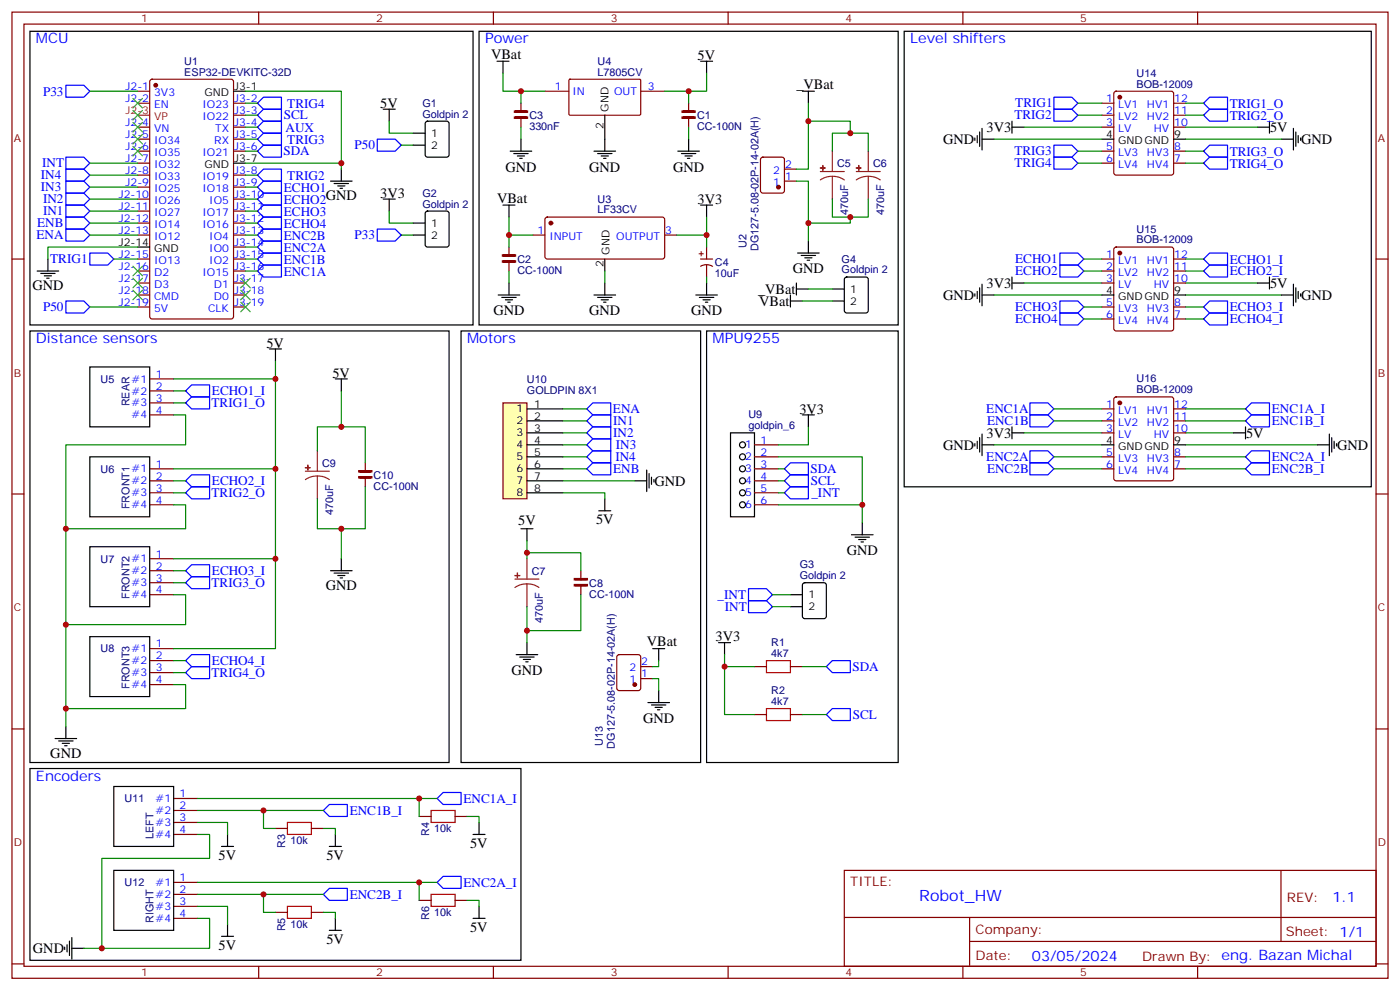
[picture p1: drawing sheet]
<svg xmlns="http://www.w3.org/2000/svg" width="412mm" height="292mm" viewBox="0 0 412 292" stroke-linecap="round" stroke-linejoin="round" font-family="sans-serif">
<g fill="none" stroke="#870000" stroke-width=".35">
<path d="M3.5 3.6h405.4v284.3h-405.4zM7.1 7.1h398.2v277.3h-398.2zM76.2 3.6v3.5M145.3 3.6v3.5M214.5 3.6v3.5M283.6 3.6v3.5M352.8 3.6v3.5M40.6 26.8h3.5M40.6 30.4h3.5M40.6 37.4h3.5M44.3 23.5l.5-.2h23.3l.6 .4 .1 69.5-.5 .6-23.5 .1-.6-.5-.1-69.4zM68.8 30.4h3.5"/>
<path d="M68.8 37.4h3.5M68.8 33.9h3.5M160.5 26.8h7.1M167.6 23.5l.3-.2 20.7 .1 .1 .3v10l-.3 .2-20.7-.1-.1-.3zM188.7 26.8h7.1M40.6 41h3.5M40.6 44.5h3.5M40.6 48h3.5M40.6 51.5h3.5M40.6 55.1h3.5M40.6 58.6h3.5M68.8 41h3.5"/>
<path d="M68.8 44.5h3.5M68.8 51.5h3.5M68.8 55.1h3.5M68.8 58.6h3.5M224.2 46.5l.5-.3h5.7l.6 .5 .1 9.4-.5 .7h-5.9l-.6-.4-.1-9.4zM231.1 53.3h3.5M231.1 49.8h3.5M3.5 76.2h3.6M40.6 76.2h3.5M40.6 62.1h3.5M40.6 65.7h3.5M40.6 69.2h3.5"/>
<path d="M40.6 79.8h3.5M68.8 76.2h3.5M68.8 62.1h3.5M68.8 65.7h3.5M68.8 69.2h3.5M68.8 79.8h3.5M68.8 72.7h3.5M157 69.2h3.5M160.7 64.1l.5-.2h34.2l.4 .7-.1 11.2-.6 .4h-34.2l-.4-.7v-10.9zM195.8 69.2h3.5M206.4 78.4l1.7-.5 1.8 .5M206.4 76.2h3.5"/>
<path d="M208.1 72.7v3.5M208.1 78v3.5M405.3 76.2h3.6M40.6 83.3h3.5M40.6 86.8h3.5M40.6 90.3h3.5M68.8 83.3h3.5M68.8 86.8h3.5M68.8 90.3h3.5M44.1 111.5h7.1M44.1 115h7.1M44.1 118.6h7.1"/>
<path d="M44.1 122.1h7.1M44.1 138h7.1M3.5 145.4h3.6M44.1 141.5h7.1M44.1 145h7.1M44.1 148.6h7.1M405.3 145.4h3.6M44.1 164.4h7.1M44.1 168h7.1M44.1 171.5h7.1M44.1 175h7.1M44.1 190.9h7.1"/>
<path d="M44.1 194.4h7.1M44.1 197.9h7.1M3.5 214.5h3.6M44.1 201.5h7.1M405.3 214.5h3.6M248.7 256.2h156.6v28.2h-156.6zM377.3 256.2v20.9M248.7 270h156.5M285.6 277.1h119.6M285.6 270v14.1M3.5 283.7h3.6M76.2 284.4v3.5"/>
<path d="M145.3 284.4v3.5M214.5 284.4v3.5M283.6 284.4v3.5M352.8 284.4v3.5M405.3 283.7h3.6"/>
</g>
<g fill="#870000" stroke="#870000" stroke-width=".35">
<circle cx="45.9" cy="25.1" r=".53"/>
<circle cx="229.3" cy="55.1" r=".53"/>
<circle cx="162.3" cy="65.7" r=".53"/>
</g>
<path d="M40.6 33.9h3.5" fill="none" stroke="#f00" stroke-width=".35"/>
<g fill="none" stroke="#000" stroke-width=".35">
<path d="M8.8 9.2h130.5v86.4h-130.5zM141.1 9.2h123.5v86.4h-123.5zM146.4 18h3.5M148.2 18v3.6M206.4 18h3.5M208.1 18v3.6M68.8 26.8h3.5M112.9 32.1h3.5M114.7 32.1v3.6M121.7 39.2h3.5M125.5 35.9l.4-.2h5.7l.6 .4 .1 9.4-.5 .7h-5.9l-.6-.4-.1-9.4zM178.2 33.9v10.6"/>
<path d="M236.4 26.8h3.5M238.1 26.8v3.6M68.8 48h3.5M97.4 53.3h6.3M98.4 54h4.3M99.5 54.7h2.1M100.2 55.4h.7M100.5 49.8v3.5M112.9 58.6h3.5M114.7 58.6v3.5M121.7 42.7h3.5M150.3 44.5h6.3"/>
<path d="M151.3 45.2h4.3M152.4 45.9h2.1M153.1 46.6h.7M153.5 41v3.5M175 44.5h6.3M176 45.2h4.3M177.1 45.9h2.1M177.8 46.6h.7M199.7 44.5h6.3M200.7 45.2h4.3M201.8 45.9h2.1M202.5 46.6h.7"/>
<path d="M202.8 41v3.5M10.9 79.8h6.4M14.1 76.2v3.6M40.6 72.7h3.5M121.7 65.7h3.5M121.7 69.2h3.5M125.5 62.3l.4-.2h5.7l.6 .5 .1 9.4-.5 .7h-5.9l-.6-.5-.1-9.4zM148.2 60.4h3.5M149.9 60.4v3.5M178.2 76.2v3.6M206.4 60.4h3.5M208.1 60.4v3.5"/>
<path d="M234.9 74.5h6.4M236 75.2h4.2M237.1 75.9h2.1M237.8 76.6h.7M238.1 70.9v3.6M8.8 97.4h123.5v127h-123.5zM12 80.5h4.2M13.1 81.2h2.1M13.8 81.9h.7M146.8 86.8h6.3M147.8 87.5h4.2M148.9 88.2h2.1"/>
<path d="M149.6 88.9h.7M149.9 83.3v3.5M175 86.8h6.3M176 87.5h4.3M177.1 88.2h2.1M177.8 88.9h.7M178.2 83.3v3.5M205 86.8h6.3M206 87.5h4.3M207.1 88.2h2.1M207.8 88.9h.7M208.1 83.3v3.5"/>
<path d="M26.5 108h17.6v17.6h-17.6zM79.4 102.7h3.5M81.1 102.7v3.5M26.5 134.4h17.6v17.7h-17.6zM26.5 160.9h17.6v17.6h-17.6zM26.5 187.4h17.6v17.6h-17.6zM16.2 217.3h6.4M17.3 218.1h4.2M18.3 218.8h2.2M19 219.5h.8M19.4 213.8v3.5"/>
</g>
<g fill="none" stroke="#008700" stroke-width=".35">
<path d="M26.5 26.8h14.1M72.3 26.8h28.2v21.2M72.3 33.9h3.5M72.3 30.4h3.5M72.3 37.4h3.5M114.7 35.7v3.5h7M148.2 21.6v5.2h12.3M153.5 26.8v3.6M153.5 37.4v3.6M202.8 26.8v3.6M202.8 37.4v3.6M208.1 21.6v5.2h-12.3"/>
<path d="M238.1 30.4v19.4h-3.5M238.1 35.7h12.4v3.5M26.5 58.6h14.1M26.5 55.1h14.1M26.5 51.5h14.1M72.3 48h28.2v1.8M72.3 44.5h3.5M72.3 58.6h3.5M72.3 55.1h3.5M72.3 51.5h3.5M72.3 41h3.5M118.2 42.7h3.5"/>
<path d="M234.6 53.3h3.5v17.6M245.2 58.6v5.3h10.6v-5.3M245.2 44.5v-5.3h10.6v5.3M26.5 69.2h14.1M26.5 65.7h14.1M26.5 62.1h14.1M33.5 76.2h7.1M40.6 72.7h-26.5v3.5M72.3 69.2h3.5M72.3 65.7h3.5M72.3 62.1h3.5M72.3 72.7h3.5"/>
<path d="M72.3 76.2h3.5M72.3 79.8h3.5M114.7 62.1v3.6h7M118.2 69.2h3.5M149.9 63.9v5.3h7.1M149.9 69.2v3.5M149.9 79.8v3.5M178.2 79.8v3.5M208.1 63.9v5.3h-8.8M208.1 69.2v3.5M250.5 63.9v1.8h-12.4M26.5 90.3h14.1"/>
<path d="M208.1 81.5v1.8M51.2 118.6h3.5M81.1 106.2v5.3h-29.9M81.1 111.5v26.5h-29.9M51.2 122.1h3.5v8.8h-35.3v77.6M81.1 138v26.4h-29.9M51.2 148.6h3.5v7h-35.3M51.2 145h3.5M51.2 175h3.5v8.8h-35.3M51.2 171.5h3.5M81.1 164.4v26.5h-29.9M51.2 197.9h3.5"/>
<path d="M51.2 201.5h3.5v7h-35.3v5.3"/>
</g>
<g fill="none" stroke="#00f" stroke-width=".35">
<path d="M19.4 25.1h5.3l1.8 1.7-1.8 1.8h-5.3zM75.8 37.4l1.8-1.7h5.3v3.5h-5.3zM77.6 32.1h5.3v3.6h-5.3l-1.8-1.8zM77.6 28.6h5.3v3.5h-5.3l-1.8-1.7zM19.4 56.8h5.3l1.8 1.8-1.8 1.8h-5.3zM19.4 53.3h5.3l1.8 1.8-1.8 1.7h-5.3zM19.4 49.8h5.3l1.8 1.7-1.8 1.8h-5.3zM75.8 44.5l1.8-1.8h5.3v3.5h-5.3zM75.8 58.6l1.8-1.8h5.3v3.6h-5.3zM75.8 55.1l1.8-1.8h5.3v3.5h-5.3zM75.8 41l1.8-1.8h5.3v3.5h-5.3zM77.6 49.8h5.3v3.5h-5.3l-1.8-1.8z"/>
<path d="M111.1 41h5.3l1.8 1.7-1.8 1.8h-5.3zM19.4 67.4h5.3l1.8 1.8-1.8 1.7h-5.3zM19.4 63.9h5.3l1.8 1.8-1.8 1.7h-5.3zM19.4 60.4h5.3l1.8 1.7-1.8 1.8h-5.3zM26.5 74.5h5.2l1.8 1.7-1.8 1.8h-5.2zM75.8 79.8l1.8-1.8h5.3v3.5h-5.3zM75.8 76.2l1.8-1.7h5.3v3.5h-5.3zM75.8 72.7l1.8-1.8h5.3v3.6h-5.3zM75.8 65.7l1.8-1.8h5.3v3.5h-5.3zM75.8 62.1l1.8-1.7h5.3v3.5h-5.3zM77.6 67.4h5.3v3.5h-5.3l-1.8-1.7zM111.1 67.4h5.3l1.8 1.8-1.8 1.7h-5.3z"/>
<path d="M19.4 88.6h5.3l1.8 1.7-1.8 1.8h-5.3zM54.7 118.6l1.7-1.8h5.3v3.5h-5.3zM172.9 120.3l1.7-1.7h5.3v3.5h-5.3zM172.9 138l1.7-1.8h5.3v3.5h-5.3zM172.9 123.9l1.7-1.8h5.3v3.5h-5.3zM172.9 127.4l1.7-1.8h5.3v3.6h-5.3zM172.9 130.9l1.7-1.7h5.3v3.5h-5.3zM172.9 134.4l1.7-1.7h5.3v3.5h-5.3zM56.4 143.3h5.3v3.5h-5.3l-1.7-1.8zM54.7 171.5l1.7-1.8h5.3v3.5h-5.3zM54.7 197.9l1.7-1.7h5.3v3.5h-5.3z"/>
</g>
<g fill="none" stroke="#3c3" stroke-width=".35">
<path d="M39.2 29l2.8 2.8M39.2 32.5l2.8 2.8M39.2 36l2.8 2.8M39.2 39.5l2.8 2.9M42 29l-2.8 2.8M42 32.5l-2.8 2.8M42 36l-2.8 2.8M42 39.5l-2.8 2.9M39.2 43.1l2.8 2.8M42 43.1l-2.8 2.8M39.2 78.4l2.8 2.8M42 78.4l-2.8 2.8"/>
<path d="M39.2 81.9l2.8 2.8M39.2 85.4l2.8 2.8M42 81.9l-2.8 2.8M42 85.4l-2.8 2.8M70.9 81.9l2.8 2.8M70.9 85.4l2.8 2.8M70.9 88.9l2.8 2.9M73.7 81.9l-2.8 2.8M73.7 85.4l-2.8 2.8M73.7 88.9l-2.8 2.9"/>
</g>
<path d="M153.5 30.4v2.6M153.5 34.8v2.6M202.8 30.4v2.6M202.8 34.8v2.6M149.9 72.7v2.7M149.9 77.1v2.7" fill="none" stroke="#850000" stroke-width=".35"/>
<path d="M151.7 34.6h3.5zM151.7 32.8l3.5 .1zM201.1 34.6h3.5zM201.1 32.8l3.5 .1zM148.2 76.9l3.5 .1zM148.2 75.2h3.5z" fill="none" stroke="#850000" stroke-width=".71"/>
<path d="M241.7 50.5h7M245.2 51.9l1.8 .2 1.7 .9M245.2 51.9l-1.9 .2-1.6 .9M245.2 44.5v6M245.2 51.9v6.7M252.2 50.5h7.1M255.8 51.9l1.8 .2 1.7 .9M255.8 51.9l-1.9 .2-1.7 .9M255.8 44.5v6M255.8 51.9v6.7" fill="none" stroke="#8c2424" stroke-width=".35"/>
<g fill="#8c2424" stroke="#8c2424" stroke-width=".35">
<path d="M241.7 49.4l1.4 .1z"/>
<path d="M242.4 48.7v1.4z"/>
<path d="M252.2 49.4l1.4 .1z"/>
<path d="M252.9 48.7l.1 1.4z"/>
</g>
<path d="M148.2 118.6h7v28.2h-7z" fill="#ffffb0" stroke="#800000" stroke-width=".35"/>
<g fill="none" stroke="#000" stroke-width=".35">
<path d="M266.3 9.2h137.6v134.1h-137.6zM287.9 39.9v2.1M288.6 38.8v4.3M289.3 37.8v6.3M298.1 37.4h3.5M298.1 35.7v3.5M370.4 37.4h3.5M373.9 35.7v3.5M381 37.8v6.3M381.7 38.8v4.3M382.4 39.9v2.1M287.2 40.6v.7"/>
<path d="M289.3 41h3.5M324.6 41h3.5M345.7 41h3.5M377.5 41h3.5M383.1 40.6v.7M135.8 97.4h70.6v127h-70.6zM208.1 97.4h56.5v127h-56.5zM232.8 88.6h3.6M232.8 86.8v3.5M234.6 85.1h3.5M234.6 83.3v3.5M245.2 85.1h3.5"/>
<path d="M245.2 88.6h3.5M248.9 81.7l.5-.2h5.7l.6 .5 .1 9.4-.5 .7h-5.9l-.6-.5-.1-9.4zM287.2 86.5v.7M287.9 85.8v2.1M288.6 84.7v4.2M289.3 83.6v6.4M289.3 86.8h3.5M298.1 81.5v3.6M298.1 83.3h3.5M324.6 86.8h3.5M345.7 86.8h3.5M370.4 83.3h3.5"/>
<path d="M373.9 81.5v3.6M377.5 86.8h3.5M381 83.6v6.4M381.7 84.7v4.2M382.4 85.8v2.1M383.1 86.5v.7M98.8 111.5h3.5M100.5 111.5v3.5M155.2 120.3h10.6M155.2 123.9h10.6M155.2 127.4h10.6M155.2 130.9h10.6"/>
<path d="M155.2 134.4h10.6M155.2 138h10.6M190.5 138.3v6.4M191.2 139.4v4.2M215.2 127.4h7v24.7h-7zM236.4 122.1h3.5M238.1 122.1v3.5M287.2 130.6v.7M287.9 129.9v2.1M288.6 128.8v4.2M289.3 130.9h3.5M289.3 127.7v6.4"/>
<path d="M298.1 127.4h3.5M298.1 125.6v3.6M324.6 130.9h3.5M345.7 130.9h3.5M363.4 127.4h3.5M366.9 125.6v3.6M388.1 130.9h3.5M391.6 127.7v6.4M392.3 128.8v4.2M393 129.9v2.1M393.7 130.6v.7M153.5 155.6h3.5"/>
<path d="M155.2 141.5h10.6M155.2 145h10.6M155.2 155.6v3.5M176.4 150.3h3.5M178.2 146.8v3.5M187 141.5h3.5M191.9 140.4v2.2M192.6 141.1v.8M250.8 157.4h6.4M251.9 158.1h4.2M252.9 158.8h2.2M253.6 159.5h.8"/>
<path d="M254 153.8v3.6M97.4 168h6.3M98.4 168.7h4.3M99.5 169.4h2.1M100.2 170.1h.7M100.5 164.4v3.6M232.8 175h3.6M232.8 178.5h3.6M236.6 171.7l.5-.2h5.6l.7 .4v9.5l-.4 .6-5.9 .1-.7-.5v-9.4zM152 192.7h6.4M153.1 193.4h4.2M154.2 194.1h2.1"/>
<path d="M154.9 194.8h.7M155.2 189.1v3.6M192.3 190.9h3.5M194 190.9v3.5M211.7 189.1h3.5M213.4 189.1v3.6M190.9 206.8h6.3M191.9 207.5h4.2M193 208.2h2.1M193.7 208.9h.7M194 203.2v3.6M8.8 226.2h144.7v56.4h-144.7z"/>
<path d="M33.5 231.5h17.7v17.6h-17.7zM33.5 256.2h17.7v17.6h-17.7zM65.3 249.1h3.5M67 245.6v3.5M97 249.1h3.5M98.8 245.6v3.5M139.3 245.6h3.6M141.1 242v3.6M19 278.7v.7M19.8 278v2.1M20.5 277v4.2M21.2 279.1h3.5"/>
<path d="M21.2 275.9v6.4M65.3 275.6h3.5M67 272v3.6M97 273.8h3.5M98.8 270.3v3.5M139.3 270.3h3.6M141.1 266.7v3.6"/>
<circle cx="218.7" cy="134.4" r=".88"/>
<circle cx="218.7" cy="130.9" r=".88"/>
<circle cx="218.7" cy="138" r=".88"/>
<circle cx="218.7" cy="145" r=".88"/>
<circle cx="218.7" cy="141.5" r=".88"/>
<circle cx="218.7" cy="148.6" r=".88"/>
</g>
<g fill="none" stroke="#008700" stroke-width=".35">
<path d="M301.6 37.4h23M317.5 30.4h7.1M317.5 33.9h7.1M349.2 37.4h21.2M349.2 30.4h5.3M349.2 33.9h5.3M26.5 48h14.1M292.8 41h31.8M317.5 48h7.1M317.5 44.5h7.1M349.2 48h5.3M349.2 41h28.3"/>
<path d="M349.2 44.5h5.3M319.3 76.2h5.3M319.3 79.8h5.3M349.2 76.2h5.3M349.2 79.8h5.3M236.4 88.6h8.8M238.1 85.1h7.1M292.8 86.8h31.8M301.6 83.3h23M319.3 90.3h5.3M319.3 93.9h5.3M349.2 86.8h28.3"/>
<path d="M349.2 83.3h21.2M349.2 90.3h5.3M349.2 93.9h5.3M51.2 115h3.5M100.5 115v10.6M93.5 132.7v-7.1h14.1v10.6M165.8 134.4h7.1M165.8 130.9h7.1M165.8 127.4h7.1M165.8 123.9h7.1M165.8 138h7.1M165.8 120.3h7.1"/>
<path d="M229.3 134.4h24.7v19.4M229.3 138h1.8M238.1 125.6v5.3h-8.8M292.8 130.9h31.8M301.6 127.4h23M310.4 134.4h14.2M310.4 123.9h14.2M310.4 138h14.2M310.4 120.3h14.2M349.2 134.4h17.7M349.2 130.9h38.9M349.2 127.4h14.2"/>
<path d="M349.2 123.9h17.7M349.2 138h17.7M349.2 120.3h17.7M51.2 141.5h3.5M100.5 155.6v8.8M107.6 143.3v12.3h-14.1v-8.8M155.2 159.1v5.3M165.8 145h12.4v1.8M165.8 141.5h21.2M229.3 141.5h1.8M229.3 148.6h24.7M229.3 145h1.8"/>
<path d="M51.2 168h3.5M155.2 162.7h15.9v5.3M155.2 178.5v10.6M171.1 175v10.6h-15.9M227.5 175h5.3M227.5 178.5h5.3M51.2 194.4h3.5M192.3 199.7h1.7v3.5M194 194.4v1.8h-1.7M213.4 192.7v17.6h8.8M213.4 196.2h8.8M236.4 196.2h7"/>
<path d="M236.4 210.3h7M58.2 238.5h37M58.2 235h70.6M77.6 238.5v5.3h3.5M123.5 235v5.3M58.2 245.6h3.5v7h-31.7v26.5M58.2 242h8.8v3.6M58.2 259.7h70.6M95.2 243.8h3.6v1.8M123.5 259.7v5.3M137.6 240.3h3.5v1.7M58.2 270.3h3.5v8.8h-37"/>
<path d="M58.2 266.7h8.8v5.3M58.2 263.2h37M77.6 263.2v5.3h3.5M95.2 268.5h3.6v1.8M137.6 265h3.5v1.7"/>
</g>
<path d="M90 138.7h7M93.5 132.7v6M93.5 140.1l1.8 .2 1.7 .8M93.5 140.1l-1.9 .2-1.6 .8M93.5 140.1v6.7M151.7 170.4h7M155.2 171.8l1.9 .3 1.6 .8M155.2 171.8l-1.8 .3-1.7 .8M155.2 164.4v6M155.2 171.8v6.7" fill="none" stroke="#8c2424" stroke-width=".35"/>
<g fill="#8c2424" stroke="#8c2424" stroke-width=".35">
<path d="M151.7 169.4h1.4z"/>
<path d="M152.4 168.7v1.4z"/>
<path d="M90 137.6l1.4 .1z"/>
<path d="M90.7 136.9v1.4z"/>
</g>
<path d="M107.6 136.2v2.7M107.6 140.6v2.7M171.1 168v2.6M171.1 172.4v2.6" fill="none" stroke="#850000" stroke-width=".35"/>
<path d="M105.8 138.7h3.6zM105.8 140.4l3.6 .1zM169.3 172.2h3.6zM169.3 170.4l3.6 .1z" fill="none" stroke="#850000" stroke-width=".71"/>
<g fill="none" stroke="#870000" stroke-width=".35">
<path d="M324.6 30.4h3.5M324.6 33.9h3.5M324.6 37.4h3.5M328.3 27.1l.5-.3h16.2l.5 .3 .2 .5v23.2l-.2 .5-.5 .2h-16.2l-.5-.2-.2-.5v-23.2zM345.7 30.4h3.5M345.7 33.9h3.5M345.7 37.4h3.5M324.6 44.5h3.5M324.6 48h3.5M345.7 44.5h3.5M345.7 48h3.5M324.6 76.2h3.5"/>
<path d="M324.6 79.8h3.5M328.3 72.9l.5-.2h16.2l.5 .2 .2 .5v23.3l-.2 .5-.5 .2h-16.2l-.5-.2-.2-.5v-23.3zM345.7 76.2h3.5M345.7 79.8h3.5M324.6 83.3h3.5M324.6 90.3h3.5M324.6 93.9h3.5M345.7 83.3h3.5M345.7 90.3h3.5M345.7 93.9h3.5M328.3 117l.5-.2h16.2l.5 .2 .2 .5v23.3l-.2 .5-.5 .2h-16.2l-.5-.2-.2-.5v-23.3zM222.2 130.9h7.1"/>
<path d="M222.2 134.4h7.1M222.2 138h7.1M324.6 134.4h3.5M324.6 138h3.5M324.6 120.3h3.5M324.6 123.9h3.5M324.6 127.4h3.5M345.7 134.4h3.5M345.7 138h3.5M345.7 120.3h3.5M345.7 123.9h3.5M345.7 127.4h3.5"/>
<path d="M222.2 141.5h7.1M222.2 145h7.1M222.2 148.6h7.1M181.9 192.9l.5-.2h5.6l.7 .4v9.4l-.4 .7h-5.9l-.7-.4v-9.4zM188.7 199.7h3.6M188.7 196.2h3.6M222.2 196.2h3.6M232.8 196.2h3.6M222.2 210.3h3.6M232.8 210.3h3.6M51.2 235h7M51.2 238.5h7"/>
<path d="M51.2 242h7M51.2 245.6h7M51.2 259.7h7M81.1 243.8h3.6M91.7 243.8h3.5M123.5 240.3h3.5M134.1 240.3h3.5M51.2 263.2h7M51.2 266.7h7M51.2 270.3h7M81.1 268.5h3.6M91.7 268.5h3.5"/>
<path d="M123.5 265h3.5M134.1 265h3.5"/>
</g>
<g fill="none" stroke="#00f" stroke-width=".35">
<path d="M310.4 28.6h5.3l1.8 1.8-1.8 1.7h-5.3zM310.4 32.1h5.3l1.8 1.8-1.8 1.8h-5.3zM354.5 30.4l1.8-1.8h5.3v3.5h-5.3zM354.5 33.9l1.8-1.8h5.3v3.6h-5.3zM19.4 46.2h5.3l1.8 1.8-1.8 1.8h-5.3zM310.4 42.7h5.3l1.8 1.8-1.8 1.7h-5.3zM310.4 46.2h5.3l1.8 1.8-1.8 1.8h-5.3zM354.5 44.5l1.8-1.8h5.3v3.5h-5.3zM354.5 48l1.8-1.8h5.3v3.6h-5.3zM312.2 74.5h5.3l1.8 1.7-1.8 1.8h-5.3zM312.2 78h5.3l1.8 1.8-1.8 1.7h-5.3zM354.5 76.2l1.8-1.7h5.3v3.5h-5.3z"/>
<path d="M354.5 79.8l1.8-1.8h5.3v3.5h-5.3zM312.2 88.6h5.3l1.8 1.7-1.8 1.8h-5.3zM312.2 92.1h5.3l1.8 1.8-1.8 1.7h-5.3zM354.5 90.3l1.8-1.7h5.3v3.5h-5.3zM354.5 93.9l1.8-1.8h5.3v3.5h-5.3zM54.7 115l1.7-1.7h5.3v3.5h-5.3zM303.4 118.6h5.3l1.7 1.7-1.7 1.8h-5.3zM231.1 138l1.7-1.8h5.3v3.5h-5.3zM303.4 122.1h5.3l1.7 1.8-1.7 1.7h-5.3zM303.4 132.7h5.3l1.7 1.7-1.7 1.8h-5.3zM303.4 136.2h5.3l1.7 1.8-1.7 1.7h-5.3zM366.9 120.3l1.8-1.7h5.2v3.5h-5.2z"/>
<path d="M366.9 123.9l1.8-1.8h5.2v3.5h-5.2zM366.9 134.4l1.8-1.7h5.2v3.5h-5.2zM366.9 138l1.8-1.8h5.2v3.5h-5.2zM54.7 141.5l1.7-1.8h5.3v3.6h-5.3zM231.1 141.5l1.7-1.8h5.3v3.6h-5.3zM232.8 143.3h5.3v3.5h-5.3l-1.7-1.8zM54.7 168l1.7-1.8h5.3v3.5h-5.3zM220.5 173.2h5.3l1.7 1.8-1.7 1.8h-5.3zM220.5 176.8h5.3l1.7 1.7-1.7 1.8h-5.3zM54.7 194.4l1.7-1.7h5.3v3.5h-5.3zM243.4 196.2l1.8-1.8h5.3v3.5h-5.3zM245.2 208.5h5.3v3.6h-5.3l-1.8-1.8z"/>
<path d="M95.2 238.5l1.8-1.8h5.3v3.6h-5.3zM128.8 235l1.7-1.8h5.3v3.5h-5.3zM130.5 257.9h5.3v3.5h-5.3l-1.7-1.7zM95.2 263.2l1.8-1.8h5.3v3.6h-5.3z"/>
</g>
<g fill="#870000" stroke="#870000" stroke-width=".35">
<circle cx="187" cy="201.5" r=".53"/>
<circle cx="329.8" cy="28.6" r=".53"/>
<circle cx="329.8" cy="74.5" r=".53"/>
<circle cx="329.8" cy="118.6" r=".53"/>
</g>
<path d="M225.8 194.4h7v3.5h-7zM225.8 208.5h7v3.6h-7zM127 238.5h7.1v3.5h-7.1zM84.7 242h7v3.6h-7zM84.7 266.7h7v3.6h-7zM127 263.2h7.1v3.5h-7.1z" fill="none" stroke="#a10000" stroke-width=".35"/>
<g fill="#c00">
<circle cx="100.5" cy="48" r=".88"/>
<circle cx="149.9" cy="69.2" r=".88"/>
<circle cx="202.8" cy="26.8" r=".88"/>
<circle cx="153.5" cy="26.8" r=".88"/>
<circle cx="208.1" cy="69.2" r=".88"/>
<circle cx="238.1" cy="35.7" r=".88"/>
<circle cx="250.5" cy="39.2" r=".88"/>
<circle cx="238.1" cy="65.7" r=".88"/>
<circle cx="250.5" cy="63.9" r=".88"/>
<circle cx="19.4" cy="208.5" r=".88"/>
<circle cx="19.4" cy="155.6" r=".88"/>
<circle cx="19.4" cy="183.8" r=".88"/>
<circle cx="81.1" cy="111.5" r=".88"/>
<circle cx="81.1" cy="138" r=".88"/>
<circle cx="81.1" cy="164.4" r=".88"/>
<circle cx="155.2" cy="162.7" r=".88"/>
<circle cx="155.2" cy="185.6" r=".88"/>
<circle cx="100.5" cy="155.6" r=".88"/>
<circle cx="100.5" cy="125.6" r=".88"/>
<circle cx="254" cy="148.6" r=".88"/>
<circle cx="30" cy="279.1" r=".88"/>
<circle cx="213.4" cy="196.2" r=".88"/>
<circle cx="77.6" cy="238.5" r=".88"/>
<circle cx="123.5" cy="235" r=".88"/>
<circle cx="77.6" cy="263.2" r=".88"/>
<circle cx="123.5" cy="259.7" r=".88"/>
</g>
<text font-size="4.6" fill="#00f" x="270.8" y="265.2">Robot_HW</text>
<g font-size="4.2" fill="#00f">
<text x="10.6" y="12.7">MCU</text>
<text x="142.9" y="12.7">Power</text>
<text x="268.1" y="12.7">Level shifters</text>
<text x="10.6" y="100.9">Distance sensors</text>
<text x="137.6" y="100.9">Motors</text>
<text x="209.9" y="100.9">MPU9255</text>
<text x="10.6" y="229.7">Encoders</text>
<text x="392.5" y="265.4">1.1</text>
<text x="304" y="282.8">03/05/2024</text>
</g>
<g font-size="4.2">
<text x="144.6" y="17.3">VBat</text>
<text x="205.5" y="17.7">5V</text>
<text x="234.6" y="26.1">_VBat</text>
<text x="112" y="31.8">5V</text>
<text x="290.6" y="38.8">3V3</text>
<text x="374.1" y="38.8">5V</text>
<text x="277.8" y="42.3">GND</text>
<text x="383.3" y="42.3">GND</text>
<text x="148.9" y="50.5">GND</text>
<text x="173.6" y="50.5">GND</text>
<text x="198.3" y="50.5">GND</text>
<text x="112" y="58.2">3V3</text>
<text x="146.4" y="59.7">VBat</text>
<text x="205.5" y="60">3V3</text>
<text x="233.5" y="80.5">GND</text>
<text x="9.5" y="85.4">GND</text>
<text x="223.3" y="86.5">_VBat</text>
<text x="223.7" y="90">VBat</text>
<text x="277.8" y="88.2">GND</text>
<text x="290.6" y="84.7">3V3</text>
<text x="374.1" y="84.7">5V</text>
<text x="383.3" y="88.2">GND</text>
<text x="145.3" y="92.8">GND</text>
<text x="173.6" y="92.8">GND</text>
<text x="203.6" y="92.8">GND</text>
<text x="78.5" y="102.3">5V</text>
<text x="97.9" y="111.2">5V</text>
<text x="235.5" y="121.7">3V3</text>
<text x="290.6" y="128.8">3V3</text>
<text x="367.1" y="128.8">5V</text>
<text x="277.8" y="132.3">GND</text>
<text x="393.9" y="132.4">GND</text>
<text x="192.8" y="142.9">GND</text>
<text x="152.6" y="154.4">5V</text>
<text x="175.6" y="154.3">5V</text>
<text x="249.4" y="163.4">GND</text>
<text x="96" y="173.6">GND</text>
<text x="190.5" y="190.2">VBat</text>
<text x="210.8" y="188.8">3V3</text>
<text x="150.6" y="198.7">GND</text>
<text x="189.4" y="212.8">GND</text>
<text x="14.8" y="223">GND</text>
<text x="138.5" y="249.4">5V</text>
<text x="64.4" y="253">5V</text>
<text x="96.1" y="253">5V</text>
<text x="138.5" y="274.1">5V</text>
<text x="9.7" y="280.5">GND</text>
<text x="64.4" y="279.4">5V</text>
<text x="96.1" y="277.7">5V</text>
</g>
<g font-size="3.9" fill="#00f">
<text x="12.7" y="28.1">P33</text>
<text x="83.6" y="35.1">SCL</text>
<text x="84.6" y="31.7">TRIG4</text>
<text x="298.8" y="35.1">TRIG2</text>
<text x="299.1" y="31.6">TRIG1</text>
<text x="362.2" y="31.7">TRIG1_O</text>
<text x="362.2" y="35.2">TRIG2_O</text>
<text x="84.1" y="38.7">AUX</text>
<text x="83.5" y="45.7">SDA</text>
<text x="84.6" y="42.3">TRIG3</text>
<text x="104.4" y="44">P50</text>
<text x="298.8" y="45.7">TRIG3</text>
<text x="362.2" y="45.8">TRIG3_O</text>
<text x="12.1" y="52.8">IN4</text>
<text x="12.4" y="49.3">INT</text>
<text x="84.6" y="52.8">TRIG2</text>
<text x="298.8" y="49.2">TRIG4</text>
<text x="362.2" y="49.3">TRIG4_O</text>
<text x="12.1" y="56.3">IN3</text>
<text x="12.7" y="59.8">IN2</text>
<text x="83.6" y="60">ECHO2GND</text>
<text x="83.6" y="56.4">ECHO1</text>
<text x="12.7" y="63.4">IN1</text>
<text x="83.6" y="63.5">ECHO3</text>
<text x="10.7" y="70.4">ENA</text>
<text x="11" y="66.9">ENB</text>
<text x="83.6" y="70.5">ENC2B</text>
<text x="83.6" y="67">ECHO4</text>
<text x="104.4" y="70.4">P33</text>
<text x="14.8" y="77.5">TRIG1</text>
<text x="83.6" y="74.1">ENC2A</text>
<text x="83.6" y="77.6">ENC1B</text>
<text x="299" y="77.5">ECHO1</text>
<text x="362.3" y="77.5">ECHO1_I</text>
<text x="83.6" y="81.1">ENC1A</text>
<text x="299" y="80.9">ECHO2</text>
<text x="362.3" y="81.1">ECHO2_I</text>
<text x="12.7" y="91.6">P50</text>
<text x="299" y="91.5">ECHO3</text>
<text x="299" y="95">ECHO4</text>
<text x="362.3" y="91.7">ECHO3_I</text>
<text x="362.3" y="95.2">ECHO4_I</text>
<text x="62.3" y="119.9">TRIG1_O</text>
<text x="62.4" y="116.4">ECHO1_I</text>
<text x="180.6" y="121.6">ENA</text>
<text x="180.6" y="125.1">IN1</text>
<text x="290.5" y="121.5">ENC1A</text>
<text x="290.8" y="125">ENC1B</text>
<text x="374.6" y="121.6">ENC1A_I</text>
<text x="374.6" y="125.2">ENC1B_I</text>
<text x="180.6" y="128.7">IN2</text>
<text x="181.3" y="135.7">IN4</text>
<text x="181.4" y="132.2">IN3</text>
<text x="290.5" y="135.6">ENC2A</text>
<text x="374.6" y="135.8">ENC2A_I</text>
<text x="62.4" y="142.8">ECHO2_I</text>
<text x="180.6" y="139.2">ENB</text>
<text x="238.7" y="139.2">SDA</text>
<text x="238.8" y="142.7">SCL</text>
<text x="290.8" y="139.1">ENC2B</text>
<text x="374.6" y="139.3">ENC2B_I</text>
<text x="62.3" y="146.3">TRIG2_O</text>
<text x="239" y="146.2">_INT</text>
<text x="62.3" y="172.8">TRIG3_O</text>
<text x="62.4" y="169.3">ECHO3_I</text>
<text x="211.4" y="176.3">_INT</text>
<text x="213.5" y="179.8">INT</text>
<text x="62.4" y="195.7">ECHO4_I</text>
<text x="251.1" y="197.4">SDA</text>
<text x="62.3" y="199.2">TRIG4_O</text>
<text x="251.2" y="211.5">SCL</text>
<text x="103" y="239.8">ENC1B_I</text>
<text x="136.5" y="236.3">ENC1A_I</text>
<text x="136.5" y="261">ENC2A_I</text>
<text x="103" y="264.5">ENC2B_I</text>
</g>
<g font-size="3.9" fill="#800">
<text x="250.5" y="260.7">TITLE:</text>
<text x="379.1" y="265.4">REV:</text>
<text x="287.4" y="274.9">Company:</text>
<text x="378.7" y="275.6">Sheet: 1/1</text>
<text x="287.4" y="282.6">Date:</text>
<text x="336.4" y="282.7">Drawn By: eng. Bazan Michal</text>
</g>
<g font-size="3.2" fill="#800">
<text x="41.6" y="6.6">1</text>
<text x="110.8" y="6.6">2</text>
<text x="179.9" y="6.6">3</text>
<text x="249.1" y="6.6">4</text>
<text x="318.2" y="6.6">5</text>
<text x="4.1" y="41.7">A</text>
<text x="405.9" y="41.7">A</text>
<text x="207.4" y="75.5" transform="rotate(-90 207.4 75.5)">+</text>
<text x="4.1" y="110.8">B</text>
<text x="405.9" y="110.8">B</text>
<text x="4.1" y="180">C</text>
<text x="405.9" y="180">C</text>
<text x="4.1" y="249.1">D</text>
<text x="405.9" y="249.1">D</text>
<text x="41.6" y="287.4">1</text>
<text x="110.8" y="287.4">2</text>
<text x="179.9" y="287.4">3</text>
<text x="249.1" y="287.4">4</text>
<text x="318.2" y="287.4">5</text>
</g>
<g font-size="3.2" fill="#000080">
<text x="54.3" y="22.3">ESP32-DEVKITC-32D</text>
<text x="54.3" y="19.1">U1</text>
<text x="176.1" y="22.3">L7805CV</text>
<text x="176.1" y="19">U4</text>
<text x="334.8" y="22.6">U14</text>
<text x="334.8" y="25.8">BOB-12009</text>
<text x="124.5" y="34.6">Goldpin 2</text>
<text x="124.5" y="31.4">G1</text>
<text x="155.9" y="35">C3</text>
<text x="205.3" y="35">C1</text>
<text x="155.9" y="38.3">330nF</text>
<text x="205.3" y="38.3">CC-100N</text>
<text x="246.6" y="49.2">C5</text>
<text x="257.2" y="49.2">C6</text>
<text x="124.5" y="57.9">G2</text>
<text x="176.1" y="59.6">U3</text>
<text x="124.5" y="61.1">Goldpin 2</text>
<text x="176.1" y="62.8">LF33CV</text>
<text x="249.9" y="63.3" transform="rotate(-90 249.9 63.3)">470uF</text>
<text x="260.4" y="63.3" transform="rotate(-90 260.4 63.3)">470uF</text>
<text x="334.8" y="71.6">BOB-12009</text>
<text x="334.8" y="68.4">U15</text>
<text x="152.4" y="77.4">C2</text>
<text x="219.9" y="73" transform="rotate(-90 219.9 73)">U2</text>
<text x="223.4" y="73.9" transform="rotate(-90 223.4 73.9)">DG127-5.08-02P-14-02A(H)</text>
<text x="247.9" y="77.3">G4</text>
<text x="152.4" y="80.6">CC-100N</text>
<text x="210.6" y="81.4">10uF</text>
<text x="210.6" y="78.3">C4</text>
<text x="247.9" y="80.5">Goldpin 2</text>
<text x="29.6" y="112.6">U5</text>
<text x="155.2" y="112.7">U10</text>
<text x="334.8" y="112.5">U16</text>
<text x="38.2" y="119.6" transform="rotate(-90 38.2 119.6)">REAR</text>
<text x="155.2" y="115.9">GOLDPIN 8X1</text>
<text x="334.8" y="115.7">BOB-12009</text>
<text x="220.5" y="123.1">U9</text>
<text x="220.5" y="126.3">goldpin_6</text>
<text x="94.9" y="137.4">C9</text>
<text x="29.6" y="139.1">U6</text>
<text x="110.1" y="140.9">C10</text>
<text x="38.2" y="149.8" transform="rotate(-90 38.2 149.8)">FRONT1</text>
<text x="110.1" y="144.1">CC-100N</text>
<text x="98.2" y="151.5" transform="rotate(-90 98.2 151.5)">470uF</text>
<text x="29.6" y="165.6">U7</text>
<text x="235.6" y="167.3">G3</text>
<text x="156.6" y="169.1">C7</text>
<text x="173.6" y="172.6">C8</text>
<text x="235.6" y="170.4">Goldpin 2</text>
<text x="38.2" y="176.3" transform="rotate(-90 38.2 176.3)">FRONT2</text>
<text x="173.6" y="175.8">CC-100N</text>
<text x="159.9" y="183.2" transform="rotate(-90 159.9 183.2)">470uF</text>
<text x="227.2" y="190.1">R1</text>
<text x="29.6" y="192">U8</text>
<text x="227.2" y="193.4">4k7</text>
<text x="38.2" y="202.8" transform="rotate(-90 38.2 202.8)">FRONT3</text>
<text x="227.2" y="207.5">4k7</text>
<text x="227.2" y="204.2">R2</text>
<text x="177.5" y="219.4" transform="rotate(-90 177.5 219.4)">U13</text>
<text x="181.1" y="220.3" transform="rotate(-90 181.1 220.3)">DG127-5.08-02P-14-02A(H)</text>
<text x="36.7" y="236.1">U11</text>
<text x="126.4" y="245.9" transform="rotate(-90 126.4 245.9)">R4</text>
<text x="127.9" y="245">10k</text>
<text x="45.2" y="246.8" transform="rotate(-90 45.2 246.8)">LEFT</text>
<text x="84" y="249.4" transform="rotate(-90 84 249.4)">R3</text>
<text x="85.5" y="248.5">10k</text>
<text x="36.7" y="260.8">U12</text>
<text x="127.9" y="269.6">10k</text>
<text x="45.2" y="271.5" transform="rotate(-90 45.2 271.5)">RIGHT</text>
<text x="84" y="274.1" transform="rotate(-90 84 274.1)">R5</text>
<text x="85.5" y="273.2">10k</text>
<text x="126.4" y="270.6" transform="rotate(-90 126.4 270.6)">R6</text>
</g>
<g font-size="3.2" fill="#00f">
<text x="37" y="26.5">J2-1</text>
<text x="45.4" y="28.3">3V3</text>
<text x="163.4" y="26.5">1</text>
<text x="168.6" y="27.9">IN</text>
<text x="180.9" y="27.9">OUT</text>
<text x="190.9" y="26.5">3</text>
<text x="37" y="30">J2-2</text>
<text x="45.4" y="31.8">EN</text>
<text x="59.6" y="31.8">IO23</text>
<text x="59.6" y="35.3">IO22</text>
<text x="69" y="30">J3-2</text>
<text x="69" y="33.5">J3-3</text>
<text x="325.9" y="30">1</text>
<text x="325.9" y="33.5">2</text>
<text x="329.4" y="31.8">LV1</text>
<text x="329.4" y="35.3">LV2</text>
<text x="337.8" y="35.3">HV2</text>
<text x="337.8" y="31.8">HV1</text>
<text x="345.9" y="33.5">11</text>
<text x="345.9" y="30">12</text>
<text x="37" y="37.1">J2-4</text>
<text x="37" y="40.6">J2-5</text>
<text x="45.4" y="38.8">VN</text>
<text x="63.4" y="38.8">TX</text>
<text x="69" y="37.1">J3-4</text>
<text x="69" y="40.6">J3-5</text>
<text x="325.9" y="37.1">3</text>
<text x="329.4" y="38.8">LV</text>
<text x="339.9" y="38.8">HV</text>
<text x="345.9" y="37.1">10</text>
<text x="37" y="44.1">J2-6</text>
<text x="37" y="47.7">J2-7</text>
<text x="45.4" y="42.4">IO34</text>
<text x="45.4" y="45.9">IO35</text>
<text x="59.6" y="45.9">IO21</text>
<text x="63.1" y="42.4">RX</text>
<text x="69" y="44.1">J3-6</text>
<text x="325.9" y="44.1">5</text>
<text x="325.9" y="47.7">6</text>
<text x="329.4" y="45.9">LV3</text>
<text x="337.8" y="45.9">HV3</text>
<text x="345.9" y="47.7">7</text>
<text x="345.9" y="44.1">8</text>
<text x="37" y="51.2">J2-8</text>
<text x="45.4" y="49.4">IO32</text>
<text x="45.4" y="53">IO33</text>
<text x="59.6" y="53">IO19</text>
<text x="69" y="51.2">J3-8</text>
<text x="227.7" y="51.2">2</text>
<text x="231.2" y="53">1</text>
<text x="231.2" y="49.4">2</text>
<text x="329.4" y="49.4">LV4</text>
<text x="337.8" y="49.4">HV4</text>
<text x="35" y="58.2">J2-10</text>
<text x="37" y="54.7">J2-9</text>
<text x="45.4" y="56.5">IO25</text>
<text x="59.6" y="56.5">IO18</text>
<text x="69" y="54.7">J3-9</text>
<text x="69" y="58.2">J3-10</text>
<text x="227.7" y="54.7">1</text>
<text x="35" y="61.8">J2-11</text>
<text x="35" y="65.3">J2-12</text>
<text x="45.4" y="60">IO26</text>
<text x="45.4" y="63.5">IO27</text>
<text x="59.6" y="63.5">IO17</text>
<text x="61.6" y="60">IO5</text>
<text x="69" y="61.8">J3-11</text>
<text x="69" y="65.3">J3-12</text>
<text x="35" y="68.8">J2-13</text>
<text x="45.4" y="67.1">IO14</text>
<text x="45.4" y="70.6">IO12</text>
<text x="59.6" y="67.1">IO16</text>
<text x="61.6" y="70.6">IO4</text>
<text x="69" y="68.8">J3-13</text>
<text x="158.3" y="68.8">1</text>
<text x="161.8" y="70.6">INPUT</text>
<text x="181.5" y="70.6">OUTPUT</text>
<text x="196" y="68.8">3</text>
<text x="35" y="75.9">J2-15</text>
<text x="45.4" y="77.6">IO13</text>
<text x="61.6" y="74.1">IO0</text>
<text x="61.6" y="77.6">IO2</text>
<text x="69" y="72.4">J3-14</text>
<text x="69" y="75.9">J3-15</text>
<text x="325.9" y="75.9">1</text>
<text x="329.4" y="77.6">LV1</text>
<text x="337.8" y="77.6">HV1</text>
<text x="345.9" y="75.9">12</text>
<text x="35" y="79.4">J2-16</text>
<text x="35" y="82.9">J2-17</text>
<text x="45.4" y="81.2">D2</text>
<text x="59.6" y="81.2">IO15</text>
<text x="69" y="79.4">J3-16</text>
<text x="69" y="82.9">J3-17</text>
<text x="325.9" y="79.4">2</text>
<text x="325.9" y="82.9">3</text>
<text x="329.4" y="81.2">LV2</text>
<text x="337.8" y="81.2">HV2</text>
<text x="345.9" y="82.9">10</text>
<text x="345.9" y="79.4">11</text>
<text x="35" y="86.5">J2-18</text>
<text x="35" y="90">J2-19</text>
<text x="45.4" y="84.7">D3</text>
<text x="45.4" y="88.2">CMD</text>
<text x="63" y="84.7">D1</text>
<text x="63" y="88.2">D0</text>
<text x="69" y="86.5">J3-18</text>
<text x="69" y="90">J3-19</text>
<text x="325.9" y="90">5</text>
<text x="329.4" y="84.7">LV</text>
<text x="339.9" y="84.7">HV</text>
<text x="345.9" y="90">8</text>
<text x="45.4" y="91.8">5V</text>
<text x="61.3" y="91.8">CLK</text>
<text x="325.9" y="93.5">6</text>
<text x="329.4" y="91.8">LV3</text>
<text x="329.4" y="95.3">LV4</text>
<text x="337.8" y="95.3">HV4</text>
<text x="337.8" y="91.8">HV3</text>
<text x="345.9" y="93.5">7</text>
<text x="38.8" y="112.6">#1</text>
<text x="45.9" y="111.2">1</text>
<text x="38.8" y="116.1">#2</text>
<text x="38.8" y="119.6">#3</text>
<text x="45.9" y="114.7">2</text>
<text x="45.9" y="118.2">3</text>
<text x="325.9" y="120">1</text>
<text x="345.9" y="120">12</text>
<text x="38.8" y="123.2">#4</text>
<text x="45.9" y="121.7">4</text>
<text x="325.9" y="123.5">2</text>
<text x="329.4" y="121.7">LV1</text>
<text x="329.4" y="125.3">LV2</text>
<text x="337.8" y="125.3">HV2</text>
<text x="337.8" y="121.7">HV1</text>
<text x="345.9" y="123.5">11</text>
<text x="219.5" y="132">1</text>
<text x="224" y="130.6">1</text>
<text x="325.9" y="127">3</text>
<text x="329.4" y="128.8">LV</text>
<text x="339.9" y="128.8">HV</text>
<text x="345.9" y="127">10</text>
<text x="45.9" y="137.6">1</text>
<text x="219.5" y="135.5">2</text>
<text x="224" y="134.1">2</text>
<text x="224" y="137.6">3</text>
<text x="325.9" y="134.1">5</text>
<text x="325.9" y="137.6">6</text>
<text x="329.4" y="135.9">LV3</text>
<text x="337.8" y="135.9">HV3</text>
<text x="345.9" y="137.6">7</text>
<text x="345.9" y="134.1">8</text>
<text x="38.8" y="139">#1</text>
<text x="38.8" y="142.6">#2</text>
<text x="45.9" y="141.1">2</text>
<text x="219.5" y="139">3</text>
<text x="219.5" y="142.6">4</text>
<text x="224" y="141.1">4</text>
<text x="329.4" y="139.4">LV4</text>
<text x="337.8" y="139.4">HV4</text>
<text x="38.8" y="146.1">#3</text>
<text x="38.8" y="149.6">#4</text>
<text x="45.9" y="144.7">3</text>
<text x="45.9" y="148.2">4</text>
<text x="219.5" y="146.1">5</text>
<text x="219.5" y="149.6">6</text>
<text x="224" y="144.7">5</text>
<text x="224" y="148.2">6</text>
<text x="38.8" y="165.5">#1</text>
<text x="45.9" y="164.1">1</text>
<text x="45.9" y="167.6">2</text>
<text x="38.8" y="169">#2</text>
<text x="38.8" y="172.5">#3</text>
<text x="45.9" y="171.1">3</text>
<text x="38.8" y="176.1">#4</text>
<text x="45.9" y="174.7">4</text>
<text x="38.8" y="191.9">#1</text>
<text x="45.9" y="190.5">1</text>
<text x="38.8" y="195.5">#2</text>
<text x="45.9" y="194.1">2</text>
<text x="45.9" y="197.6">3</text>
<text x="185.4" y="197.6">2</text>
<text x="188.9" y="195.8">2</text>
<text x="38.8" y="199">#3</text>
<text x="38.8" y="202.5">#4</text>
<text x="45.9" y="201.1">4</text>
<text x="185.4" y="201.1">1</text>
<text x="188.9" y="199.4">1</text>
<text x="45.8" y="236">#1</text>
<text x="45.8" y="239.6">#2</text>
<text x="52.9" y="234.6">1</text>
<text x="52.9" y="238.2">2</text>
<text x="45.8" y="243.1">#3</text>
<text x="52.9" y="241.7">3</text>
<text x="52.9" y="245.2">4</text>
<text x="45.8" y="246.6">#4</text>
<text x="45.8" y="260.7">#1</text>
<text x="52.9" y="259.3">1</text>
<text x="52.9" y="262.9">2</text>
<text x="45.8" y="264.3">#2</text>
<text x="45.8" y="267.8">#3</text>
<text x="52.9" y="266.4">3</text>
<text x="52.9" y="269.9">4</text>
<text x="45.8" y="271.3">#4</text>
</g>
<g font-size="3.2">
<text x="60.2" y="28.3">GND</text>
<text x="69" y="26.5">J3-1</text>
<text x="179.2" y="32.8" transform="rotate(-90 179.2 32.8)">GND</text>
<text x="127" y="40.3">1</text>
<text x="177.8" y="38" transform="rotate(-90 177.8 38)">2</text>
<text x="325.9" y="40.6">4</text>
<text x="345.9" y="40.6">9</text>
<text x="69" y="47.7">J3-7</text>
<text x="127" y="43.8">2</text>
<text x="329.4" y="42.4">GNDGND</text>
<text x="60.2" y="49.4">GND</text>
<text x="127" y="66.7">1</text>
<text x="127" y="70.2">2</text>
<text x="35" y="72.4">J2-14</text>
<text x="45.4" y="74.1">GND</text>
<text x="179.6" y="74.9" transform="rotate(-90 179.6 74.9)">GND</text>
<text x="177.8" y="78.4" transform="rotate(-90 177.8 78.4)">2</text>
<text x="250.5" y="86.1">1</text>
<text x="250.5" y="89.6">2</text>
<text x="325.9" y="86.5">4</text>
<text x="329.4" y="88.2">GNDGND</text>
<text x="345.9" y="86.5">9</text>
<text x="157.3" y="120">1</text>
<text x="152.1" y="121.4">1</text>
<text x="152.1" y="124.9">2</text>
<text x="157.3" y="123.5">2</text>
<text x="152.1" y="128.4">3</text>
<text x="152.1" y="132">4</text>
<text x="157.3" y="127">3</text>
<text x="157.3" y="130.6">4</text>
<text x="325.9" y="130.6">4</text>
<text x="345.9" y="130.6">9</text>
<text x="152.1" y="135.5">5</text>
<text x="157.3" y="134.1">5</text>
<text x="157.3" y="137.6">6</text>
<text x="329.4" y="132.3">GNDGND</text>
<text x="152.1" y="139">6</text>
<text x="152.1" y="142.6">7</text>
<text x="157.3" y="141.1">7</text>
<text x="152.1" y="146.1">8</text>
<text x="157.3" y="144.7">8</text>
<text x="238.1" y="176.1">1</text>
<text x="238.1" y="179.6">2</text>
</g>
<g font-size="3.2" fill="#f00">
<text x="37" y="33.5">J2-3</text>
<text x="45.4" y="35.3">VP</text>
</g>
</svg>
